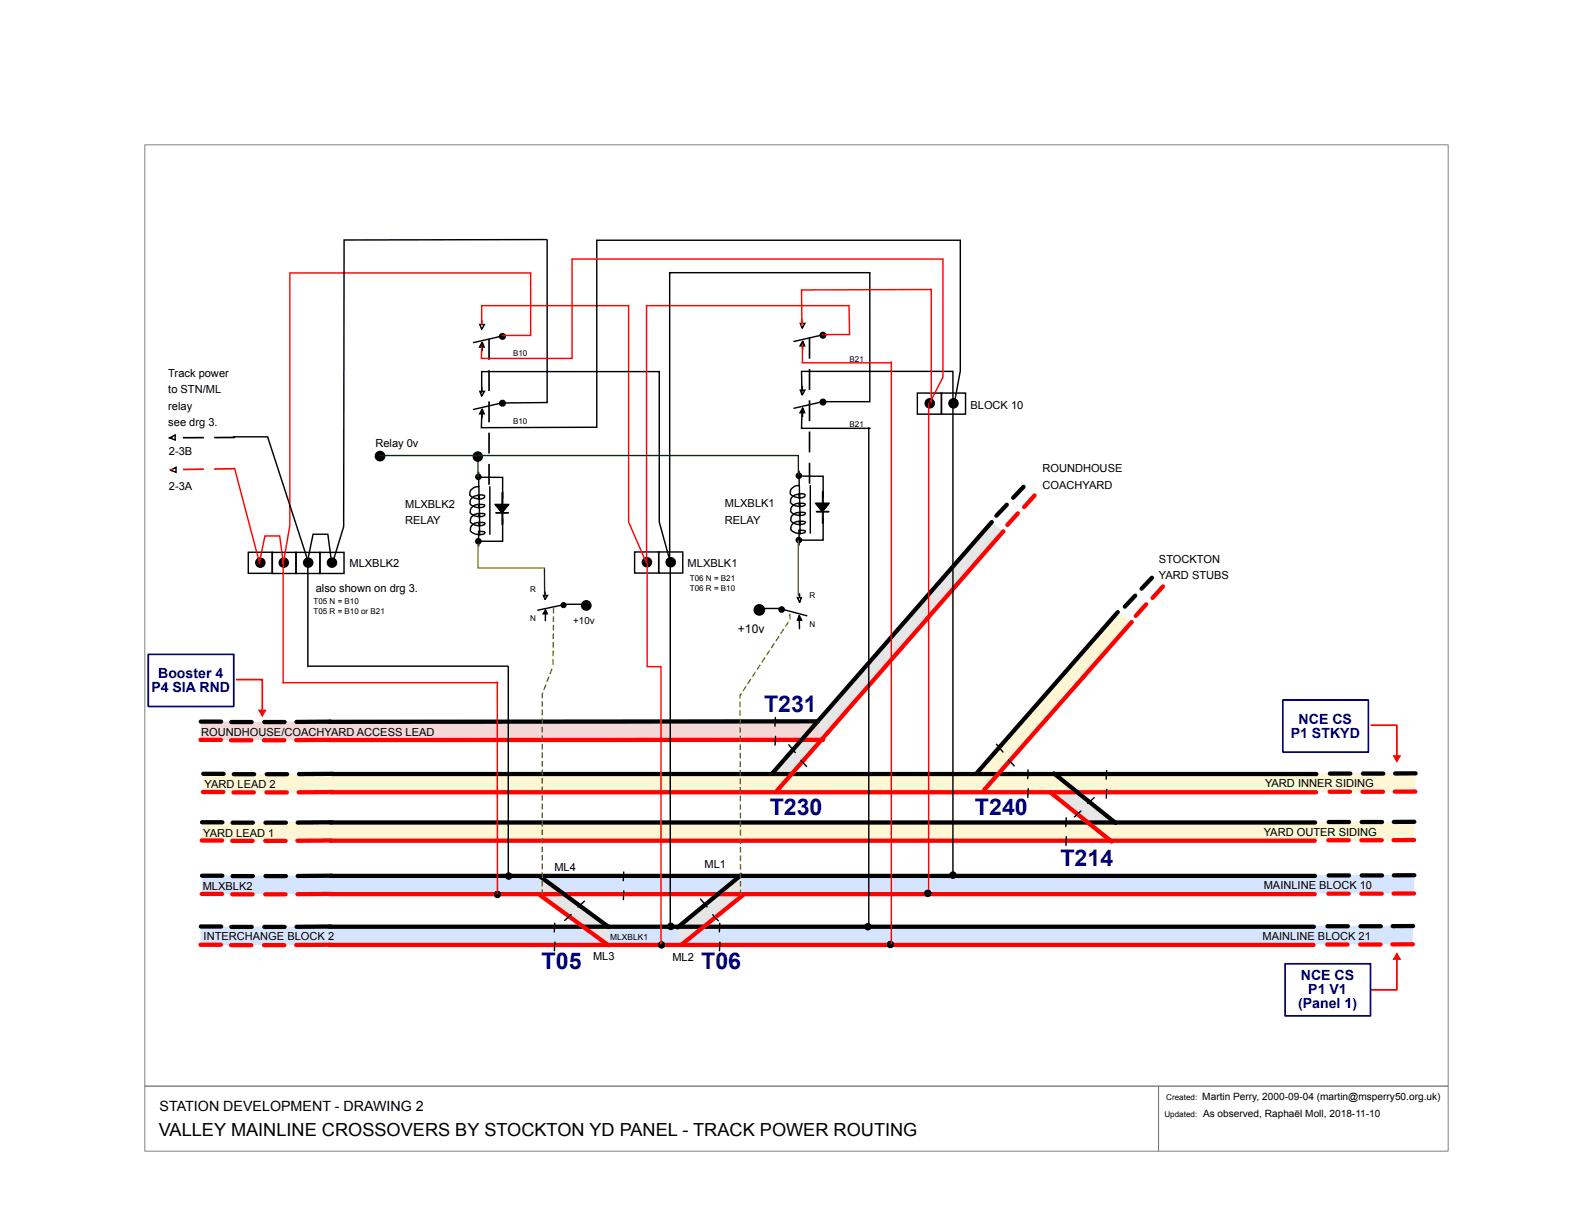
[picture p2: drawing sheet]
<svg xmlns="http://www.w3.org/2000/svg" width="279mm" height="216mm" viewBox="0 0 279 216" stroke-linecap="round" stroke-linejoin="round" font-family="sans-serif">
<path d="M25.4 25.4h228.6v165.1h-228.6zM25.4 190.5h177.8v11.4h-177.8zM203.2 190.5h50.8v11.4h-50.8z" fill="none" stroke="#808080" stroke-width=".18"/>
<path d="M185 135.9l10.7 8.4-.7 3.3-10.8-8.7z" fill="#e6e6e6"/>
<path d="M196 107.4l2.5 1.7-26 29.8-1.5-3z" fill="#fff6d5"/>
<path d="M173.9 91.6l2.1 1.6-39.8 45.5-.8-3z" fill="#e6e6e6"/>
<path d="M35.2 126.6l108.3-.1 .9 3.3h-109.2z" fill="#f4d7d7"/>
<g fill="#fff6d5">
<path d="M35.6 135.7l212.7-.1-.1 3.2-212.6 .1z"/>
<path d="M35.4 144.2l212.7-.1-.1 3.2-212.6 .1z"/>
</g>
<g fill="#d5e5ff">
<path d="M35.4 153.6l212.7-.1-.1 3.2-212.6 .1z"/>
<path d="M35.2 162.5l212.7-.1-.1 3.2-212.6 .1z"/>
</g>
<g fill="#e6e6e6">
<path d="M94.7 153.7l12.1 8.9-.1 3.2-12-8.8z"/>
<path d="M118.8 162.7l11.1-9.2 .6 3.4-10.9 8.7z"/>
</g>
<g fill="none" stroke="#000" stroke-width=".25">
<path d="M84.5 57.7l-.3-.8h.8l-.5 .8M84.5 56.3v.6M88.1 58.9l-5.1 1.2M95.9 42l-35.5 .1-.1 50.3-1.9 6.2M96 42.1v28.5l-8 .1M140.7 57.5l-.3-.8h.8l-.5 .8M140.7 56v.7M140.8 59.9l-.5 .8h.8l-.3-.8M140.8 59.9v.7M144.3 58.7l-5.1 1.2M29.8 76.8l.9-.5v.9l-.9-.4M40.9 76.6h6l7.2 22"/>
<path d="M84.3 72.3h.5M84.3 60.6h.5M84.5 69.4l-.3-.8h.8l-.5 .8M84.5 68.8v-3.6h31.1v26.4l2 7M84.5 68v.6M84.6 71.8l-.5 .8h.8l-.3-.8M84.6 60.1l-.5 .8h.8l-.3-.8M84.6 60.1v.7M84.6 60.9v.6M84.6 71.9v.6M84.6 72.6v.7M88.1 70.7l-5.1 1.1"/>
<path d="M140.5 72.1h.5M140.5 60.4h.5M140.7 68.8l-.1-3.7h26.5v5.5M140.7 72.3l-.1 2.8h12M140.7 69.2l-.3-.8h.8l-.5 .8M140.7 67.8v.6M140.8 71.6l-.5 .8h.8l-.3-.8M140.8 60.7v.6M140.8 71.6v.7M140.8 72.4v.6M144.2 70.4h8.4v-22.6h-35.1v50.8M144.3 70.5l-5.1 1.1"/>
<path d="M152.4 75v87.4M160.9 68.9h4.2v3.7h-4.2zM165.1 68.9h4.2v3.7h-4.2zM167.1 70.5v82.8M167.4 70.8l1-5.8v-22.9h-63.7v32.8l-20.3 .1 .1-2.3M30 82.4l.9-.4v.8l-.9-.3M43.6 96.9h4.2v3.7h-4.2zM47.7 96.9h4.2v3.7h-4.2zM51.9 96.9h4.2v3.7h-4.2zM54 98.7v18.2M54 98.1l.9-4.4h2.6l.6 4.6M56.1 96.9h4.2v3.7h-4.2z"/>
<path d="M82.6 85.9a1.66 1.66 0 0 1 1.4-.6v2.2l-.8-.1-.6-.4-.2-.2zM82.6 87.5a1.66 1.66 0 0 1 1.4-.6l.1 2.2-.9-.2-.6-.3-.2-.3zM82.7 89a1.66 1.66 0 0 1 1.4-.5v2.1l-.8-.1-.7-.4-.1-.2zM82.7 90.6a1.66 1.66 0 0 1 1.4-.5v2.2l-.8-.2-.6-.4-.2-.2zM82.7 92.2a1.66 1.66 0 0 1 1.4-.6v2.2l-.8-.2-.6-.3-.2-.2zM83.9 86.8l.9 .1 .2 .1v.2l-.5 .3h-.5zM83.9 88.5h.7l.4 .1-.1 .3-.9 .1zM83.9 83.7h4.3v3.7M83.9 82.8l.1 2.5M84 90.1h.6l.5 .1-.2 .3-.8 .1zM84 91.7l.6-.1 .5 .2-.2 .2-.8 .2zM84 93.2h.6l.5 .2-.2 .2-.8 .2z"/>
<path d="M84 93.2l-.1 2.6M85.9 85.4v8.3M87.1 89.9h2.1M88.2 91v3.9h-4.3M88.2 86.4v5.5M111.3 96.8h4.2v3.7h-4.2zM115.5 96.8h4.3v3.7h-4.3zM117.6 98.4v64M138.8 85.7a1.66 1.66 0 0 1 1.4-.6v2.2l-.8-.1-.6-.4-.2-.2zM138.8 87.3a1.66 1.66 0 0 1 1.4-.6l.1 2.2-.8-.2-.7-.4-.2-.2zM138.9 88.8a1.66 1.66 0 0 1 1.4-.5v2.1l-.8-.1-.7-.4-.1-.2zM138.9 90.4a1.66 1.66 0 0 1 1.4-.5v2.2l-.8-.2-.6-.4-.2-.2z"/>
<path d="M138.9 92a1.66 1.66 0 0 1 1.4-.6v2.2l-.8-.2-.6-.3-.2-.2zM140.1 86.6l.9 .1 .2 .1v.2l-.5 .3h-.5zM140.1 88.3h.7l.4 .1-.1 .3-.9 .1zM140.2 83.5h4.2v3.7M140.2 82.6v2.5M140.2 89.9l.7-.1 .4 .2-.2 .3-.8 .1zM140.2 91.4h.7l.4 .2-.2 .2-.8 .2zM140.2 93h.7l.4 .2-.2 .2-.8 .2zM140.2 93v2.6M142.1 85.2v8.3M143.3 89.7h2.1M144.4 90.8v3.9h-4.2"/>
<path d="M144.4 86.2v5.5M54.1 116.8h35M89.2 116.9v36.7M95.4 107.5h.5M95.6 105.1l-.3-.7h.7l-.4 .7M95.6 103.9v.5M95.7 107l-.4 .7h.7l-.3-.7M95.7 107.7l-.1 1.2M95.7 107.1v.5M98.8 106.1l-4.5 .9M99 106h3.8M133.2 106.7h3.7"/>
<path d="M137.1 106.8l4.4 1.2M140 108.5h.4M140.2 108l.4 .8h-.7zM140.2 108.8v1.5M140.2 108v.7M140.2 105.6l-.3-.8h.7l-.3 .8M140.2 104.1v.7M136 125.8l-.1 1.6M136 129.2l-.1 1.5M138.3 130.6l1.2 1.4M140.5 133.4l1 1M174.8 130.5l1.1 1.4"/>
<path d="M176.9 133.3l1 1M180.3 135l-.1 1.5M180.3 138.3v1.6M191.9 139.9l-1.1 1M194.1 135.1l-.1 1.6M194.1 138.4l-.1 1.6M102.5 158.1l-1.1 1M109.4 152.9l-.1 1.6M109.4 156.3l-.1 1.5M122.9 157.7l1.1 1.4M187 143.4l-.1 1.6M187 146.7v1.6"/>
<path d="M189.6 142.3l-1.1 1M97.3 161.9l-.1 1.5M97.3 165.2l-.1 1.6M100.2 160.4l-1.2 1M125 160.4l1 1.1M126.2 161.9v1.5M126.3 165.2l-.1 1.6"/>
<circle cx="88.1" cy="59" r=".49"/>
<circle cx="144.3" cy="58.8" r=".49"/>
<circle cx="66.7" cy="80" r=".82"/>
<circle cx="88.1" cy="70.7" r=".49"/>
<circle cx="144.3" cy="70.5" r=".49"/>
<circle cx="163.1" cy="70.7" r=".8"/>
<circle cx="167.2" cy="70.7" r=".8"/>
<circle cx="45.7" cy="98.7" r=".8"/>
<circle cx="49.8" cy="98.7" r=".8"/>
<circle cx="54.1" cy="98.7" r=".8"/>
<circle cx="58.2" cy="98.7" r=".8"/>
<circle cx="83.8" cy="80.1" r=".8"/>
<circle cx="83.9" cy="94.9" r=".45"/>
<circle cx="83.9" cy="83.6" r=".45"/>
<circle cx="113.5" cy="98.6" r=".8"/>
<circle cx="117.6" cy="98.6" r=".8"/>
<circle cx="140.1" cy="83.4" r=".45"/>
<circle cx="140.1" cy="94.7" r=".45"/>
<circle cx="98.8" cy="106.1" r=".42"/>
<circle cx="102.8" cy="106.2" r=".82"/>
<circle cx="133.2" cy="107" r=".9"/>
<circle cx="137.1" cy="106.9" r=".46"/>
<circle cx="87.2" cy="156.9" r=".53"/>
<circle cx="89.2" cy="153.6" r=".53"/>
<circle cx="162.7" cy="156.7" r=".53"/>
<circle cx="167.1" cy="153.5" r=".53"/>
<circle cx="116" cy="165.7" r=".53"/>
<circle cx="117.7" cy="162.5" r=".53"/>
<circle cx="152.2" cy="162.5" r=".53"/>
<circle cx="156.2" cy="165.7" r=".54"/>
</g>
<path d="M86.9 88.5h2.3l-1.2 1.4zM86.9 89.9h2.3M88 86.4v2.1M88 89.9v2.2M143.1 88.3h2.3l-1.2 1.4zM143.1 89.7h2.3M144.2 86.2v2.1M144.2 89.7v2.2" fill="none" stroke="#000" stroke-width=".23"/>
<g fill="#000">
<path d="M86.9 88.5h2.3l-1.2 1.4zM143.1 88.3h2.3l-1.2 1.4z"/>
<circle cx="88.1" cy="59" r=".49"/>
<circle cx="144.3" cy="58.8" r=".49"/>
<circle cx="66.6" cy="80" r=".82"/>
<circle cx="88.1" cy="70.7" r=".49"/>
<circle cx="144.3" cy="70.5" r=".49"/>
<circle cx="163.1" cy="70.7" r=".8"/>
<circle cx="167.2" cy="70.7" r=".8"/>
<circle cx="45.7" cy="98.7" r=".8"/>
<circle cx="49.8" cy="98.7" r=".8"/>
<circle cx="54" cy="98.7" r=".8"/>
<circle cx="58.2" cy="98.7" r=".8"/>
<circle cx="83.8" cy="80.1" r=".8"/>
<circle cx="83.9" cy="94.9" r=".45"/>
<circle cx="83.9" cy="83.6" r=".45"/>
<circle cx="113.5" cy="98.6" r=".8"/>
<circle cx="117.6" cy="98.6" r=".8"/>
<circle cx="140.1" cy="83.4" r=".45"/>
<circle cx="140.1" cy="94.7" r=".45"/>
<circle cx="98.8" cy="106.1" r=".42"/>
<circle cx="102.8" cy="106.2" r=".82"/>
<circle cx="133.2" cy="107" r=".9"/>
<circle cx="137.1" cy="106.9" r=".46"/>
<circle cx="87.2" cy="156.9" r=".54"/>
<circle cx="89.2" cy="153.7" r=".54"/>
<circle cx="162.7" cy="156.7" r=".54"/>
<circle cx="167.1" cy="153.5" r=".54"/>
<circle cx="116" cy="165.7" r=".54"/>
<circle cx="117.7" cy="162.5" r=".54"/>
<circle cx="152.2" cy="162.5" r=".54"/>
<circle cx="156.2" cy="165.7" r=".54"/>
</g>
<path d="M85.8 59.5v25.7M142 59.3v25.7M41.2 76.7l-11.6 .1" fill="none" stroke="#000" stroke-width=".29" stroke-dasharray="3.7 1.8" stroke-linecap="butt"/>
<path d="M66.7 79.9h73.3v3.5M83.8 80.1v3.5M95.5 99.7v5" fill="none" stroke="#008000" stroke-width=".25"/>
<g fill="none" stroke="#f00" stroke-width=".25">
<path d="M50.8 47.9v44.2l-1.1 6.7M50.9 47.9h42.2v10.9h-5M84.5 56.9v-3.3h25.8v38l3 7M140.7 57.1l-.1-6.2 22.7-.1v19.8M144.2 58.7h4.8l-.1-5.1h-35.5v45M84.5 60.7l-.1 2.2h15.9v-17.5h65.1v20.7l-2.2 4.4M140.7 60.4v3.2h15.6M156.3 63.5v102.1M162.9 70.7v85.8M41.2 82.2l4.4 16.7M45.6 98.4l.9-4.4h2.6l.6 4.6M49.7 98.7v21.1"/>
<path d="M113.5 98.8v18.1h2.4v48.7M49.7 119.7h37.6M87.2 119.6v37.2"/>
</g>
<g fill="none" stroke="#000" stroke-width=".75">
<path d="M173.9 91.6l-38.5 44.1M176.6 88.5l-1.8 1.9M179.5 85.4l-1.8 1.9M196 107.4l-24.6 28.1M199.1 104.5l-1.8 1.9M202 101.3l-1.8 2M35.2 126.6h3.6M35.6 135.7h3.6M40.6 126.6h3.5M41 135.8h3.6M46.3 126.6h3.6M46.8 135.8h3.6"/>
<path d="M58 126.6h-6M58.2 135.8h172.7M58.4 135.7l-6 .1M143.5 126.5l-85.7 .1M184.9 135.7l10.8 8.6M233.3 135.7h3.5M239 135.7h3.6M248.3 135.6l-3.6 .1M35.4 153.6h3.6M35.4 144.2h3.6M40.8 153.7h3.6M40.8 144.3h3.6"/>
<path d="M46.6 153.7h3.5M46.6 144.3h3.5M58 153.6h172.7M58 144.3h172.7M58.2 153.6h-6M58.2 144.2l-6 .1M94.7 153.7l12.1 8.9M129.9 153.5l-11.1 9.2M233 153.5h3.6M233 144.2h3.6M238.8 153.5h3.6M238.8 144.2h3.6"/>
<path d="M248.1 153.5h-3.6M248.1 144.1l-3.6 .1M35.2 162.5h3.6M40.6 162.6h3.5M46.4 162.6h3.5M57.8 162.5h172.6M58 162.5h-6M232.8 162.5h3.6M238.6 162.5h3.6M247.9 162.4h-3.6"/>
</g>
<g fill="none" stroke="#f00" stroke-width=".75">
<path d="M176 93.2l-39.8 45.5M178.5 90l-1.8 2.1M181.5 86.9l-1.9 2M198.5 109.1l-25.9 29.4M201 106l-1.8 2M204 102.8l-1.9 2.1M35.2 129.8h3.5M35.6 138.9h3.6M40.5 129.8h3.6M40.9 139h3.6M46.3 129.8h3.6M46.7 139h3.6"/>
<path d="M57.9 129.8h-6M58.1 139h172.7M58.3 138.9l-5.9 .1M144.4 129.8h-86.7M184.2 138.9l10.8 8.7M233.2 138.9h3.6M239 138.9h3.6M248.2 138.8h-3.6M35.4 156.8h3.6M35.4 147.4h3.6M40.7 156.9h3.6M40.7 147.5h3.6"/>
<path d="M46.5 156.9h3.6M46.5 147.5h3.6M57.9 156.8h172.7M57.9 147.4h172.7M58.1 156.8h-5.9M58.1 147.4l-5.9 .1M94.7 157l12 8.8M130.5 156.9l-10.9 8.7M233 156.7h3.6M233 147.4h3.6M238.8 156.7h3.5M238.8 147.4h3.5"/>
<path d="M248 156.7h-3.6M248 147.3h-3.6M35.2 165.7h3.5M40.5 165.8h3.6M46.3 165.8h3.6M57.7 165.7h172.7M57.9 165.7h-5.9M232.8 165.6h3.6M238.6 165.6h3.5M247.8 165.6h-3.6"/>
</g>
<path d="M83.8 95.4v4.2h11.6M140 94.7v9.7" fill="none" stroke="#808000" stroke-width=".25"/>
<path d="M97.1 106.6l-.1 10.3M95.1 157v-35.3l1.9-4.9M129.9 157l-.1-35 8.8-13.4-.1-1.5" fill="none" stroke="#808000" stroke-width=".25" stroke-dasharray="1 .5" stroke-linecap="butt"/>
<path d="M41.2 82.2l-11.5 .2" fill="none" stroke="#f00" stroke-width=".29" stroke-dasharray="3.7 1.8" stroke-linecap="butt"/>
<path d="M41.4 119.2h4.6v5.7M240.4 127.2h4.6v5.7M245 167.9v5.7h-4.6" fill="none" stroke="#f00" stroke-width=".3"/>
<g fill="#f00" stroke="#f00" stroke-width=".18">
<path d="M245 167.2l.6 1.1h-1.2z"/>
<path d="M244.4 132.6h1.2l-.6 1z"/>
<path d="M45.4 124.5h1.2l-.6 1.1z"/>
</g>
<path d="M26 114.8h15v9.1h-15zM225 122.8h15v9.1h-15zM225.4 169h15v9.2h-15z" fill="none" stroke="#000080" stroke-width=".3"/>
<g font-size="4" fill="#000080">
<text x="134" y="124.9">T231</text>
<text x="135" y="142.9">T230</text>
<text x="171" y="142.9">T240</text>
<text x="186" y="151.9">T214</text>
<text x="95" y="169.9">T05</text>
<text x="123" y="169.9">T06</text>
</g>
<text font-size="3.2" x="27.9" y="199.3">VALLEY MAINLINE CROSSOVERS BY STOCKTON YD PANEL - TRACK POWER ROUTING</text>
<g font-size="2.5" fill="#000080">
<text x="27.7" y="119">Booster 4</text>
<text x="26.5" y="121.4">P4 SIA RND</text>
<text x="226.4" y="129.4">P1 STKYD</text>
<text x="227.8" y="127">NCE CS</text>
<text x="228.2" y="171.9">NCE CS</text>
<text x="227.7" y="176.8">(Panel 1)</text>
<text x="229.5" y="174.4">P1 V1</text>
</g>
<text font-size="2.5" x="28" y="194.9">STATION DEVELOPMENT - DRAWING 2</text>
<text font-size="2.1" x="129.4" y="111.1">+10v</text>
<g font-size="1.9">
<text x="29.5" y="66">Track power</text>
<text x="29.5" y="68.9">to STN/ML</text>
<text x="29.5" y="71.8">relay</text>
<text x="170.2" y="71.7">BLOCK 10</text>
<text x="29.5" y="74.7">see drg 3.</text>
<text x="29.6" y="79.8">2-3B</text>
<text x="65.8" y="78.5">Relay 0v</text>
<text x="182.8" y="82.9">ROUNDHOUSE</text>
<text x="29.6" y="86">2-3A</text>
<text x="71.1" y="89.1">MLXBLK2</text>
<text x="127.1" y="89">MLXBLK1</text>
<text x="182.8" y="85.8">COACHYARD</text>
<text x="71.1" y="92">RELAY</text>
<text x="127.1" y="91.9">RELAY</text>
<text x="61.3" y="99.4">MLXBLK2</text>
<text x="120.6" y="99.5">MLXBLK1</text>
<text x="203.3" y="98.7">STOCKTON</text>
<text x="203.3" y="101.6">YARD STUBS</text>
<text x="55.4" y="103.8">also shown on drg 3.</text>
<text x="35.3" y="129.1">ROUNDHOUSE/COACHYARD ACCESS LEAD</text>
<text x="35.9" y="138.2">YARD LEAD 2</text>
<text x="221.9" y="138.1">YARD INNER SIDING</text>
<text x="35.6" y="146.7">YARD LEAD 1</text>
<text x="221.7" y="146.6">YARD OUTER SIDING</text>
<text x="97.2" y="152.8">ML4</text>
<text x="123.6" y="152.3">ML1</text>
<text x="221.7" y="156">MAINLINE BLOCK 10</text>
<text x="35.6" y="156.2">MLXBLK2</text>
<text x="35.7" y="164.9">INTERCHANGE BLOCK 2</text>
<text x="221.4" y="164.9">MAINLINE BLOCK 21</text>
<text x="104" y="168.4">ML3</text>
<text x="117.9" y="168.5">ML2</text>
</g>
<g font-size="1.8">
<text x="210.9" y="192.9">Martin Perry, 2000-09-04 (martin@msperry50.org.uk)</text>
<text x="211" y="195.9">As observed, Raphaël Moll, 2018-11-10</text>
</g>
<text font-size="1.7" x="100.6" y="109.4">+10v</text>
<text font-size="1.5" x="107" y="164.9">MLXBLK1</text>
<g font-size="1.4">
<text x="90" y="62.4">B10</text>
<text x="149" y="63.4">B21</text>
<text x="90" y="74.4">B10</text>
<text x="149" y="74.9">B21</text>
<text x="121" y="101.9">T06 N = B21</text>
<text x="55" y="105.9">T05 N = B10</text>
<text x="55" y="107.7">T05 R = B10 or B21</text>
<text x="93" y="103.9">R</text>
<text x="121" y="103.7">T06 R = B10</text>
<text x="142" y="104.9">R</text>
<text x="93" y="108.9">N</text>
<text x="142" y="109.9">N</text>
<text x="204.2" y="195.9">Updated:</text>
<text x="204.6" y="192.9">Created:</text>
</g>
</svg>
